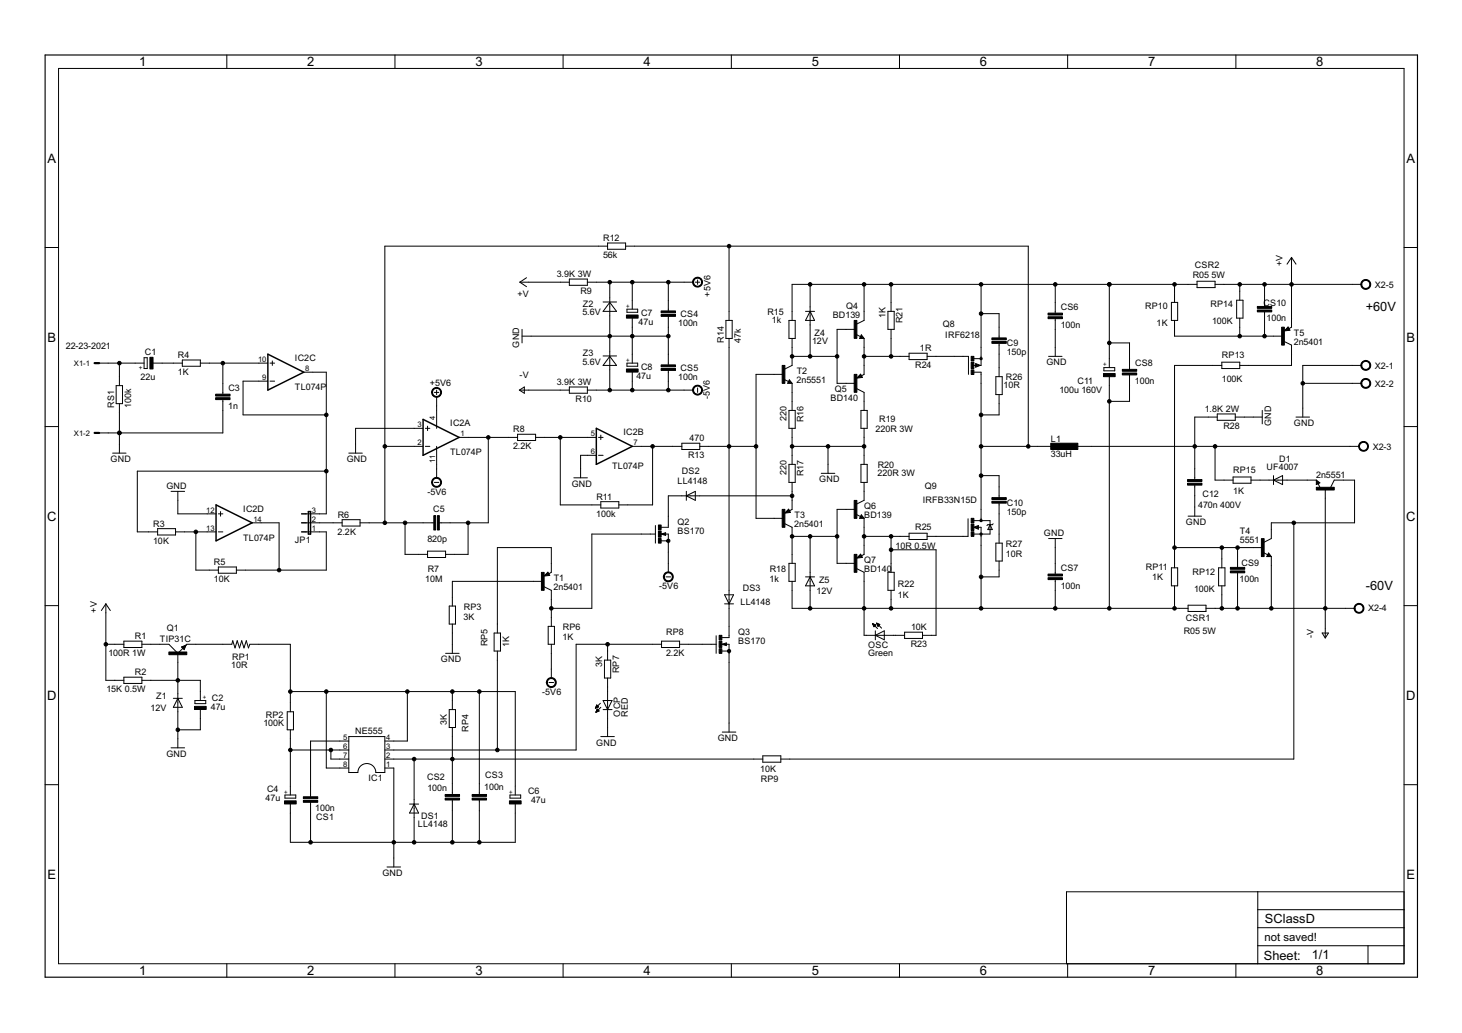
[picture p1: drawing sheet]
<svg xmlns="http://www.w3.org/2000/svg" width="297mm" height="210mm" viewBox="0 0 297 210" stroke-linecap="round" stroke-linejoin="round" font-family="sans-serif">
<g fill="none" stroke="#000" stroke-width=".2">
<path d="M11.9 13.9h273.4v181.9h-273.4zM46.1 11.2v2.7M80.2 11.2v2.7M114.4 11.2v2.7M148.6 11.2v2.7M182.8 11.2v2.7M216.9 11.2v2.7M251.1 11.2v2.7M9.2 50.3h2.7M105.6 57.3h10.1M105.6 57.3l1.4 1M107 56.4l-1.4 .9"/>
<path d="M115.7 56.7h3.6v1.3h-3.6zM119.3 57.3h21.5M123.4 49.4h3.7v1.3h-3.7zM123.4 50h-45.2v56.2M123.9 57.3v22M127.1 50h81.8v40.7M128.5 57.3v5.5M135.8 57.3v5.9M141.3 57.3h.9M141.7 56.9v.9M148.1 50v15.1M164.6 57.8v14.6"/>
<path d="M175.6 57.8v7.3l-1.5 .7M181 57.8v5.5M199.3 57.8v16.5h-.2M214.4 57.8v5.8M225.4 57.8v16.9M238.6 57.8v3.6M243.2 57.8h-82.3v7.3M243.2 57.1h3.7v1.3h-3.7zM246.9 57.8h29.7M251.9 57.8v3.2M256.9 57.8v4.5M262.4 52.3l.9 1.4"/>
<path d="M262.4 52.3l-.9 1.4M262.4 52.3v14.2l-.5 .3M285.3 50.3h2.7M20.1 73.8h9.2M23.6 78.4h1.3v3.6h-1.3zM24.3 73.8v4.6M29.3 72.7h.6v2.2h-.6zM31.1 73.8h5.9M37 73.2h3.7v1.2h-3.7zM40.7 73.8h13.7M45.3 73.8v6.3M54.4 77.4h-5v6.9h16.9"/>
<path d="M54.9 73.8h.9M54.9 77.4h.9M55.3 73.3v1M61.7 75.6h4.6v28.8h-4.1M88.2 79.7h1M88.7 79.3v.9M105.5 79.3l1-.7v1.3zM105.6 79.3h10.1M106.1 66.9v2.8M106.1 68.3h29.7M115.7 78.6h3.6v1.3h-3.6zM119.3 79.3h21.5"/>
<path d="M122.5 61.4h2.8M122.5 72.3h2.8M123.9 61.4l1.4 1.9h-2.8zM123.9 72.4l1.4 1.9h-2.8zM127.4 73.8h2.2v.6h-2.2zM127.4 62.8h2.2v.7h-2.2zM128.5 64.6v9.2M128.5 75.6v3.7M135.8 64.3v9.8M135.8 75.2v4.1M141.7 78.8v.9M147.5 65.1h1.3v3.7h-1.3z"/>
<path d="M148.1 68.8v60.8h-1.4M159.1 76.1h-5.5v29.2h5.5M159.3 77.1l.9 .4M160.3 65.1h1.3v3.7h-1.3zM160.4 77.2l.5 .7h-.9zM160.4 77.5l.1 .2h-.3l.2-.3 .3 .4h-.5M160.9 68.8v5.5l-1.4 .7M160.9 77.9v5.5M160.9 72.4h9.2M163.7 63.3h1.8M164.6 63.3l.9 1.8h-1.8zM173.7 66.9h-3.6v11h3.6"/>
<path d="M173.9 68l.9 .4M174.1 79l1.5 .7v3.7M174.8 76.5h-.3l.3-.2 .2 .3-.7 .1 .5-.5 .3 .4M174.9 76l.3 .7-1.1 .1zM175 68l.6 .8h-1zM175 68.4l.1 .2h-.3l.2-.4 .4 .5h-.6M175.6 68.8v7.3l-.6 .3M175.6 72.4h9.1M180.4 63.3h1.3v3.6h-1.3zM181 66.9v5.5M184.7 71.8h3.7v1.3h-3.7zM188.4 72.4h8.4v3.7"/>
<path d="M197.7 74.3h.6M197.9 72.9h1.4M197.9 75.6h1.4v30.2M198.2 73.9l.9 .4-.9 .3zM199.3 63.7h3.7v5M202.3 76.5h1.3v3.7h-1.3zM203 69.8v6.7M213 72.4h2.8M214.4 64.7v7.7M224.3 74.7h2.2v.7h-2.2zM225.4 76.5v47.1M225.4 69.7h4.1v5.4"/>
<path d="M229.5 76.2v5.4h-4.1M238 61.4h1.3v3.7h-1.3zM238.6 65.1v3.2h22M248.2 74.3h-9.6v41.1M248.2 73.6h3.7v1.3h-3.7zM251.2 61h1.3v3.6h-1.3zM251.9 64.6v3.7M256.9 63.4v4.9M260.9 69.4l1.5 .7v4.2h-10.5M261.7 66.9h-.3l.3-.1 .2 .2-.8 .1 .6-.5 .2 .4M261.7 66.4l.4 .7-1.2 .1zM264.7 77.9h11.9"/>
<path d="M276.6 74.3h-11.9v10.5M9.2 86.7h2.7M22.9 92.1h2.7M24.3 82v10.1M34.8 99.8h2.7M36.1 99.8v4.6h7.8M45.3 81.2v6.8h-25.2M66.3 95.7h-38.4v12.4h4.1M70.9 92.1h2.7M78.2 90.7h7.8M86 87h-13.8v5.1M86.4 90.7h.9"/>
<path d="M86.4 87h.9M86.9 86.6v.9M88.2 98h1M88.7 80.6v6.4M88.7 90.7v6.4M93.3 88.9h11.9M99.2 88.9v17.3h-9.9M105.2 88.2h3.6v1.3h-3.6zM108.8 88.9h12.4M113.8 88.9v13.7h8.3M116.6 97.1h2.7M121.2 92.5h-3.2v4.6"/>
<path d="M121.6 88.9h.9M121.6 92.5h.9M122.1 88.4v.9M128.5 90.7h10M132.6 90.7v11.9h-6.9M138.5 90.1h3.7v1.2h-3.7zM139.4 99.8v1.9M142.2 90.7h11.4M160.3 83.4h1.3v3.6h-1.3zM160.3 94.4h1.3v3.6h-1.3zM160.9 90.7h14.7M160.9 98v5.5l-.5 .3"/>
<path d="M160.9 87v7.4M166.9 96.2h2.7M168.2 90.7v5.5M174.9 83.4h1.3v3.6h-1.3zM174.9 94.4h1.3v3.6h-1.3zM175.6 98v3.7l-1.5 .7M175.6 87v7.4M199.3 90.7h15.1M199.3 96.6h3.7v4.5M203 80.2v4.1h-3.7M218.1 90.7h58M242.7 98.6v6.3"/>
<path d="M246.9 90.7v6.9h3.6M247.3 84.8h-4.6v12.7M247.3 84.1h3.7v1.3h-3.7zM250.5 96.9h3.7v1.3h-3.7zM251 84.8h5.5M254.2 97.6h13.2M256.5 83.4v2.7M258.7 97.6l1.9-1v1.9zM258.7 96.6v1.9M263.3 84.8h2.8M267.4 97.6l.8 .5-.8 .4zM267.8 98.3l.4 .9"/>
<path d="M267.8 98.1l-.2-.1v.3l.4-.2-.5-.4v.6M269.3 99.4v30.2M270.4 99l.7-1.4h4.1v8.6h-16.9v3.2l-1.5 .8M285.3 86.7h2.7M32 107.4h3.7v1.3h-3.7zM35.7 108.1h8.2M39.8 108.1v7.7h4.6M44.4 108.1h.9M44.4 115.2h3.6v1.3h-3.6zM44.4 104.4h.9M44.8 103.9v1M51.2 106.2h5.5v9.6"/>
<path d="M62.2 108.1h4.1v7.7h-18.3M62.2 106.2h7.3M69.5 105.6h3.7v1.3h-3.7zM73.2 106.2h15M82.3 106.2v6.4h4.6M86.9 112h3.6v1.3h-3.6zM95.1 106.2v6.4h-4.6M110.2 118.1h-18.3v5M110.6 119.2l1.4 .8v7.3M111.3 116.8h-.3l.3-.2 .2 .2-.8 .1 .6-.5 .2 .4M111.3 116.3l.4 .6-1.1 .2zM111.5 116.6l.5-.3v-5h-11v17.3"/>
<path d="M122.1 101.9h3.6v1.3h-3.6zM133.2 108.5h-13v15.1h-8.2M133.2 106.8v3.6M134.3 108.5h1.5v7.8M134.3 108.5l.9-.3v.6zM134.3 109.9h1.5M135.3 117.2h.9M139.4 100.8l1.9-1v1.9zM159.5 106.4l1.4 .7v7.4M160.2 103.9h-.3l.3-.1 .2 .3h-.8l.6-.5 .3 .5M160.2 103.5l.4 .6-1.1 .2zM160.3 114.5h1.3v3.6h-1.3z"/>
<path d="M160.9 118.1v5.5h80.5M160.9 109h9.2M160.9 100.8h-25.1v6.3h-1.5M163.7 117.2h1.8M164.6 109v14.6M164.6 117.2l.9 1.8h-1.8zM173.7 103.5h-3.6v11h3.6M173.9 104.5l.9 .5M174.1 115.6l1.5 .7v12.8h8.2M174.8 113.1h-.3l.3-.2 .2 .3-.7 .1 .5-.6 .3 .5M174.9 112.6l.3 .7-1.1 .1zM175 104.6l.6 .7h-1z"/>
<path d="M175 105l.1 .1h-.3l.2-.3 .4 .4h-.6M175.6 105.3v7.3l-.6 .3M175.6 109h9.1M180.4 116.3h1.3v3.7h-1.3zM181 109v7.3M181 120v3.6M181 111.7h9.2v17.4h-2.8M184.7 108.4h3.7v1.2h-3.7zM196.7 105.4v3.6h-8.3M197.9 107.1l.9-.3v.7zM197.9 105.8h3.2v2.7h-3.2M198.7 107.1h.6v16.5"/>
<path d="M201.1 106.6l.5 1h-.9zM201.8 106.4l-.2 .2h-.9l-.2 .2M202.3 110.4h1.3v3.6h-1.3zM203 114v3.2h-3.7M203 102.2v8.2M213 109.4h2.8M214.4 109.4v7.3M214.4 117.8v5.8M238 115.4h1.3v3.6h-1.3zM238.6 111.3h17.9M238.6 119v4.6M241.4 104.9h2.7"/>
<path d="M247.6 115.4h1.3v3.6h-1.3zM248.2 111.3v4.1M248.2 119v4.6M251.4 111.3v4M251.4 116.4v7.2M256.7 112.3l.9 .4M257.7 112.4l.6 .7h-.9zM257.7 112.7l.1 .2h-.2l.1-.4 .4 .5h-.5M258.3 113.1v10.5M262.9 106.2v48h-104.3M9.2 123.1h2.7M21.5 130.9h3.7"/>
<path d="M21.5 122.7v15.5h3.7M21.5 122.7l.9 1.4M21.5 122.7l-.9 1.4M25.2 130.3h3.6v1.3h-3.6zM25.2 137.6h3.6v1.3h-3.6zM28.8 130.9h5.5l1.8 1.9M28.8 138.2h11.9v4.1M36.1 132.8v19.2M36.9 131.5l.9-.4-.4 .9zM37 131.5l.7-.3-.3 .6zM37.2 131.5l.2 .2M37.7 131.2l-1.6 1.6"/>
<path d="M37.8 131.1l.2-.2h9.1l.2-.7 .5 1.5 .4-1.5 .5 1.5 .4-1.5 .5 1.5 .4-1.5 .5 1.5 .3-.8h8.2v13.7M37.8 131.1l-.1 .1M90.5 132.8h2.8M91.3 123.1h1.2v3.7h-1.2zM91.9 126.8v6M100.4 128.6h1.3v3.7h-1.3zM101 132.3v20.1M111.4 127.3h1.2v3.6h-1.2zM111.5 138.7h1M112 130.9v6.9M122.8 134.1h1.3v3.7h-1.3zM123.4 130.9v3.2"/>
<path d="M123.4 137.8v11.9M134.4 130.9h-17.3v21.5h-38.9M134.4 130.3h3.7v1.3h-3.7zM138.1 130.9h7.4M145.5 129.2v3.6M146.7 130.9h1.4v17.9M146.7 130.9l.9-.3v.6zM146.7 132.3h1.4M147.2 120.9h1.8l-.9 1.8zM147.2 122.7h1.8M177.3 126.7l1 1M177.3 126.7l.6 .3"/>
<path d="M177.3 126.7l.3 .7 .3-.4M177.3 126.8h.1M177.3 126.8h.3M177.4 126.9h.3M177.4 127h.5M177.4 127.1h.5M177.5 127.1h.3M177.5 127.2h.2M177.5 127.3h.1M177.8 129.1l1.9-.9v1.8zM177.8 128.2v1.8M178.1 126.6l1 1"/>
<path d="M178.1 126.6l.7 .3-.4 .4zM178.1 126.7h.1M178.2 126.8h.2M178.2 126.8h.4M178.2 126.9h.5M178.3 127h.4M178.3 127.1h.3M178.3 127.1h.2M178.4 127.2h.1M183.8 128.5h3.6v1.2h-3.6zM241.4 123h3.6v1.2h-3.6zM245 123.6h30.2"/>
<path d="M268.6 128.6h1.3l-.6 1zM285.3 123.1h2.7M9.2 159.4h2.7M34.8 152h2.7M35.2 141.9h1.8M36.1 141.9l.9 1.8h-1.8zM39.6 142.3h2.2v.7h-2.2zM40.7 144.2v4.1h-4.6M58.4 144.6h1.2v3.7h-1.2zM59 152.4h11.9M59 148.3v13.2M59 140.5h45.7v21"/>
<path d="M66.3 140.5v15.6h4.6M67.2 152.4v1.8h3.7M70.9 149.7h7.3v7.3h-1.9a1.82 1.82 0 0 0-1.8-1.9 1.82 1.82 0 0 0-1.8 1.9h-1.8zM70.9 150.6h-7.8v11.3M78.2 156.1h1.8v20.1M78.2 154.2h76.8M82.8 140.5v10.1h-4.6M84.1 154.2v17M91.3 144.2h1.2v3.6h-1.2zM91.9 140.5v3.7M91.9 147.8v13.7M97.4 140.5v21"/>
<path d="M121 143.8h.2M121 143.7h.3M121.1 143.7h.4M121.1 144.7h.1M121.1 144.6h.2M121.1 143.6h.5M121.1 143.5h.4M121.2 144.5h.3M121.2 143.4h.2M121.2 144.5h.5M121.2 143.4h.1M121.2 144.4h.4"/>
<path d="M121.2 143.3l.4 .3-.6 .3zM121.2 143.3h.1M121.2 144.3h.3M121.3 144.2h.2M121.3 144.1h.1M121.7 144.5l-.4-.4-.2 .6M121.7 144.5l-.6 .2M122 142.9l-1 1M122.1 149.7h2.7M122.1 143.7l-1 1M122.5 144.2h1.9M122.5 142.3h1.9l-1 1.9z"/>
<path d="M146.7 148.8h2.8M155 153.6h3.6v1.3h-3.6zM285.3 159.4h2.7M57.9 161.5h2.2v.7h-2.2zM59 163.4v7.8h45.7v-7.8M63.1 163v8.2M78.6 176.2h2.8M83.2 163.4h1.8M84.1 163.4l.9 1.8h-1.8zM91.9 162.6v8.6M97.4 162.6v8.6M103.6 161.5h2.2v.7h-2.2z"/>
<path d="M46.1 195.8v2.8M80.2 195.8v2.8M114.4 195.8v2.8M148.6 195.8v2.8M182.8 195.8v2.8M216.9 195.8v2.8M251.1 195.8v2.8M255.5 192.2h29.8M255.5 181.2v14.6M255.5 188.5h29.8M255.5 184.8h29.8M277.9 192.2v3.6"/>
<path d="M285.3 181.2h-68.6v14.6"/>
</g>
<g fill="#000" stroke="#000" stroke-width=".2">
<path d="M30.5 72.6h.6v2.4h-.6zM127.3 75h2.3v.6h-2.3zM127.3 64h2.3v.6h-2.3zM134.3 63.9h2.9v.4h-2.9zM134.3 63.2h2.9v.4h-2.9zM134.3 74.9h2.9v.4h-2.9zM134.3 74.1h2.9v.4h-2.9zM158.9 74.3h.6v3.6h-.6zM173.5 65.1h.6v3.6h-.6zM173.5 76.1h.6v3.6h-.6zM197.3 72.4h.6v.9h-.6zM197.3 75.2h.6v.9h-.6z"/>
<path d="M197.3 73.6h.6v1.3h-.6zM201.5 68.7h2.9v.3h-2.9zM201.5 69.4h2.9v.4h-2.9zM212.9 64.4h3v.3h-3zM212.9 63.6h3v.4h-3zM224.2 75.9h2.4v.6h-2.4zM228 75.8h2.9v.4h-2.9zM228 75.1h2.9v.3h-2.9zM255.5 62.3h2.9v.4h-2.9zM255.5 63h2.9v.4h-2.9zM260.4 66.5h.5v3.6h-.5zM43.8 80.8h2.9v.4h-2.9z"/>
<path d="M43.8 80.1h2.9v.4h-2.9zM213.5 90.1h5.5v1.2h-5.5zM241.3 98.2h2.9v.4h-2.9zM241.3 97.5h2.9v.3h-2.9zM267.4 99h3.7v.6h-3.7zM88.1 104.8h.4v2.9h-.4zM88.9 104.8h.4v2.9h-.4zM110 116.3h.6v3.7h-.6zM133.8 109.4h.5v1h-.5zM133.8 106.7h.5v.9h-.5zM133.8 107.9h.5v1.3h-.5zM158.9 103.5h.6v3.6h-.6z"/>
<path d="M173.5 101.7h.6v3.6h-.6zM173.5 112.6h.6v3.7h-.6zM197.3 108.1h.6v.9h-.6zM197.3 105.3h.6v1h-.6zM197.3 106.5h.6v1.3h-.6zM201.5 101.1h2.9v.4h-2.9zM201.5 101.9h2.9v.3h-2.9zM212.9 117.4h3v.4h-3zM212.9 116.6h3v.4h-3zM250 115.3h2.9v.4h-2.9zM250 116h2.9v.4h-2.9zM256.3 109.5h.5v3.6h-.5z"/>
<path d="M34.3 132.5h3.7v.5h-3.7zM146.1 131.8h.6v1h-.6zM146.1 129.1h.6v.9h-.6zM146.1 130.3h.6v1.3h-.6zM39.5 143.5h2.4v.7h-2.4zM57.8 162.7h2.4v.7h-2.4zM61.6 162.6h3v.4h-3zM61.6 161.9h3v.4h-3zM90.4 161.4h3v.4h-3zM90.4 162.2h3v.4h-3zM95.9 161.4h2.9v.4h-2.9zM95.9 162.2h2.9v.4h-2.9z"/>
<path d="M103.5 162.7h2.4v.7h-2.4z"/>
</g>
<path d="M9.2 11.2h278.8v187.4h-278.8zM198.3 74.1l.7 .2-.7 .1v-.1h.2M135.1 108.4l-.3 .1 .3 .1M198.7 107l-.7 .1 .7 .2v-.2h-.2M147.5 130.8l-.4 .1 .4 .1" fill="none" stroke="#000" stroke-width=".23"/>
<g fill="#000" stroke="#000" stroke-width=".2">
<path d="M140.9 56.8a1.01 1.01 0 0 1 1.6-.1 1.01 1.01 0 0 1-.4 1.6 1.01 1.01 0 0 1-1.4-1h.2a.82 .82 0 0 1 1.1-.7 .82 .82 0 0 1 .3 1.3 .82 .82 0 0 1-1.4-.3v-.3h-.2z" fill-rule="evenodd"/>
<path d="M276.9 57a1.01 1.01 0 0 1 1.5 .4 1.01 1.01 0 0 1-.7 1.4 1.01 1.01 0 0 1-1.2-1h.2a.82 .82 0 0 1 1.1-.8 .82 .82 0 0 1 .2 1.4 .82 .82 0 0 1-1.3-.4v-.2h-.2v-.3z" fill-rule="evenodd"/>
<path d="M87.9 79.2a1.01 1.01 0 0 1 1.6-.1 1.01 1.01 0 0 1-.5 1.6 1.01 1.01 0 0 1-1.3-1h.2a.82 .82 0 0 1 1.2-.7 .82 .82 0 0 1 .1 1.4 .82 .82 0 0 1-1.3-.4v-.3h-.2z" fill-rule="evenodd"/>
<path d="M140.9 78.7a1.01 1.01 0 0 1 1.6-.1 1.01 1.01 0 0 1-.4 1.6 1.01 1.01 0 0 1-1.4-.9h.2a.82 .82 0 0 1 1.2-.8 .82 .82 0 0 1 .2 1.4 .82 .82 0 0 1-1.4-.4v-.2h-.2z" fill-rule="evenodd"/>
<path d="M276.6 73.7a1.01 1.01 0 0 1 1.7-.1 1.01 1.01 0 0 1-.5 1.6 1.01 1.01 0 0 1-1.3-.9h.2a.82 .82 0 0 1 1.1-.8 .82 .82 0 0 1 .2 1.3 .82 .82 0 0 1-1.3-.3v-.2h-.2z" fill-rule="evenodd"/>
<path d="M276.9 77.1a1.01 1.01 0 0 1 1.5 .4 1.01 1.01 0 0 1-.7 1.4 1.01 1.01 0 0 1-1.2-1h.2a.82 .82 0 0 1 1.1-.8 .82 .82 0 0 1 .2 1.4 .82 .82 0 0 1-1.3-.4v-.2h-.2v-.3z" fill-rule="evenodd"/>
<path d="M88.1 97.2a1 1 0 0 1 1.5 .4 1 1 0 0 1-.7 1.4 1 1 0 0 1-1.2-1h.2a.82 .82 0 0 1 1.2-.7 .82 .82 0 0 1 .1 1.4 .82 .82 0 0 1-1.3-.4v-.3h-.2v-.3z" fill-rule="evenodd"/>
<path d="M276.4 89.9a1.01 1.01 0 0 1 1.5 .3 1.01 1.01 0 0 1-.6 1.5 1.01 1.01 0 0 1-1.3-1h.2a.83 .83 0 0 1 1.2-.8 .83 .83 0 0 1 .2 1.4 .83 .83 0 0 1-1.4-.3v-.3h-.2z" fill-rule="evenodd"/>
<path d="M135.1 116.4a1.01 1.01 0 0 1 1.6 .4 1.01 1.01 0 0 1-.7 1.4 1.01 1.01 0 0 1-1.2-1h.2a.82 .82 0 0 1 1.1-.8 .82 .82 0 0 1 .2 1.4 .82 .82 0 0 1-1.3-.3v-.3h-.2z" fill-rule="evenodd"/>
<path d="M135.5 109.7l.4-.1 .2 .1v.4l-.4 .1-.3-.3h.4h-.4z" fill-rule="evenodd"/>
<path d="M199.2 108.4h.3v.3h-.3z" fill-rule="evenodd"/>
<path d="M111.4 137.9a1.01 1.01 0 0 1 1.5 .4 1.01 1.01 0 0 1-.7 1.4 1.01 1.01 0 0 1-1.2-1h.2a.82 .82 0 0 1 1.1-.8 .82 .82 0 0 1 .3 1.4 .82 .82 0 0 1-1.4-.4v-.2h-.2z" fill-rule="evenodd"/>
<path d="M147.8 132.1l.4-.1 .2 .1v.4l-.4 .1-.2-.3h.4h-.4z" fill-rule="evenodd"/>
<path d="M275.5 122.8a1.01 1.01 0 0 1 1.5 .4 1.01 1.01 0 0 1-.7 1.4 1.01 1.01 0 0 1-1.2-1h.2a.82 .82 0 0 1 1.1-.8 .82 .82 0 0 1 .3 1.4 .82 .82 0 0 1-1.4-.4v-.2h-.2z" fill-rule="evenodd"/>
<circle cx="123.9" cy="57.3" r=".36"/>
<circle cx="128.5" cy="57.3" r=".36"/>
<circle cx="135.8" cy="57.3" r=".36"/>
<circle cx="148.1" cy="50" r=".36"/>
<circle cx="164.6" cy="57.8" r=".36"/>
<circle cx="175.6" cy="57.8" r=".36"/>
<circle cx="181" cy="57.8" r=".36"/>
<circle cx="199.3" cy="57.8" r=".36"/>
<circle cx="214.4" cy="57.8" r=".36"/>
<circle cx="225.4" cy="57.8" r=".36"/>
<circle cx="238.6" cy="57.8" r=".36"/>
<circle cx="251.9" cy="57.8" r=".36"/>
<circle cx="256.9" cy="57.8" r=".36"/>
<circle cx="262.4" cy="57.8" r=".36"/>
<circle cx="24.3" cy="73.8" r=".36"/>
<circle cx="45.3" cy="73.8" r=".36"/>
<circle cx="123.9" cy="79.3" r=".36"/>
<circle cx="123.9" cy="68.3" r=".36"/>
<circle cx="128.5" cy="68.3" r=".36"/>
<circle cx="128.5" cy="79.3" r=".36"/>
<circle cx="135.8" cy="68.3" r=".36"/>
<circle cx="135.8" cy="79.3" r=".36"/>
<circle cx="160.9" cy="72.4" r=".36"/>
<circle cx="164.6" cy="72.4" r=".36"/>
<circle cx="170.1" cy="72.4" r=".36"/>
<circle cx="175.6" cy="72.4" r=".36"/>
<circle cx="181" cy="72.4" r=".36"/>
<circle cx="199.3" cy="63.7" r=".36"/>
<circle cx="199.3" cy="72.9" r=".24"/>
<circle cx="225.4" cy="69.7" r=".36"/>
<circle cx="251.9" cy="68.3" r=".36"/>
<circle cx="256.9" cy="68.3" r=".36"/>
<circle cx="264.7" cy="77.9" r=".36"/>
<circle cx="24.3" cy="88" r=".36"/>
<circle cx="66.3" cy="84.3" r=".36"/>
<circle cx="66.3" cy="95.7" r=".36"/>
<circle cx="78.2" cy="90.7" r=".36"/>
<circle cx="99.2" cy="88.9" r=".36"/>
<circle cx="113.8" cy="88.9" r=".36"/>
<circle cx="132.6" cy="90.7" r=".36"/>
<circle cx="148.1" cy="90.7" r=".36"/>
<circle cx="153.6" cy="90.7" r=".36"/>
<circle cx="160.9" cy="90.7" r=".36"/>
<circle cx="168.2" cy="90.7" r=".36"/>
<circle cx="175.6" cy="90.7" r=".36"/>
<circle cx="199.3" cy="84.3" r=".36"/>
<circle cx="199.3" cy="90.7" r=".36"/>
<circle cx="199.3" cy="96.6" r=".36"/>
<circle cx="208.9" cy="90.7" r=".36"/>
<circle cx="225.4" cy="81.6" r=".36"/>
<circle cx="242.7" cy="90.7" r=".36"/>
<circle cx="246.9" cy="90.7" r=".36"/>
<circle cx="39.8" cy="108.1" r=".36"/>
<circle cx="56.7" cy="115.8" r=".36"/>
<circle cx="78.2" cy="106.2" r=".36"/>
<circle cx="82.3" cy="106.2" r=".36"/>
<circle cx="95.1" cy="106.2" r=".36"/>
<circle cx="160.9" cy="100.8" r=".36"/>
<circle cx="160.9" cy="109" r=".36"/>
<circle cx="164.6" cy="109" r=".36"/>
<circle cx="170.1" cy="109" r=".36"/>
<circle cx="175.6" cy="109" r=".36"/>
<circle cx="181" cy="111.7" r=".36"/>
<circle cx="181" cy="109" r=".36"/>
<circle cx="199.3" cy="117.2" r=".36"/>
<circle cx="199.3" cy="105.8" r=".24"/>
<circle cx="238.6" cy="111.3" r=".36"/>
<circle cx="248.2" cy="111.3" r=".36"/>
<circle cx="251.4" cy="111.3" r=".36"/>
<circle cx="262.9" cy="106.2" r=".36"/>
<circle cx="21.5" cy="130.9" r=".36"/>
<circle cx="36.1" cy="138.2" r=".36"/>
<circle cx="112" cy="123.6" r=".36"/>
<circle cx="123.4" cy="130.9" r=".36"/>
<circle cx="164.6" cy="123.6" r=".36"/>
<circle cx="175.6" cy="123.6" r=".36"/>
<circle cx="181" cy="123.6" r=".36"/>
<circle cx="199.3" cy="123.6" r=".36"/>
<circle cx="214.4" cy="123.6" r=".36"/>
<circle cx="225.4" cy="123.6" r=".36"/>
<circle cx="238.6" cy="123.6" r=".36"/>
<circle cx="248.2" cy="123.6" r=".36"/>
<circle cx="251.4" cy="123.6" r=".36"/>
<circle cx="258.3" cy="123.6" r=".36"/>
<circle cx="269.3" cy="123.6" r=".36"/>
<circle cx="36.1" cy="148.3" r=".36"/>
<circle cx="59" cy="152.4" r=".36"/>
<circle cx="59" cy="140.5" r=".36"/>
<circle cx="66.3" cy="140.5" r=".36"/>
<circle cx="67.2" cy="152.4" r=".36"/>
<circle cx="82.8" cy="140.5" r=".36"/>
<circle cx="84.1" cy="154.2" r=".36"/>
<circle cx="91.9" cy="140.5" r=".36"/>
<circle cx="91.9" cy="154.2" r=".36"/>
<circle cx="97.4" cy="140.5" r=".36"/>
<circle cx="101" cy="152.4" r=".36"/>
<circle cx="63.1" cy="171.2" r=".36"/>
<circle cx="80" cy="171.2" r=".36"/>
<circle cx="84.1" cy="171.2" r=".36"/>
<circle cx="91.9" cy="171.2" r=".36"/>
<circle cx="97.4" cy="171.2" r=".36"/>
</g>
<path d="M54.4 72l7.3 3.6-7.3 3.7zM86 85.2l7.3 3.7-7.3 3.6zM121.2 87l7.3 3.7-7.3 3.7zM43.9 102.6l7.3 3.6-7.3 3.7zM61.3 104.4h.9M61.3 106.2h.9M61.3 108.1h.9M62.7 103.9h.4v4.6h-.4z" fill="none" stroke="#000" stroke-width=".3"/>
<path d="M19.2 73.8h.9M19.2 88h.9" fill="none" stroke="#000" stroke-width=".44"/>
<g font-size="2.9">
<text x="28.2" y="13.5">1</text>
<text x="62.4" y="13.5">2</text>
<text x="96.6" y="13.5">3</text>
<text x="130.8" y="13.5">4</text>
<text x="164.9" y="13.5">5</text>
<text x="199.1" y="13.5">6</text>
<text x="233.3" y="13.5">7</text>
<text x="267.4" y="13.5">8</text>
<text x="9.7" y="33">A</text>
<text x="285.8" y="33">A</text>
<text x="277.5" y="63.3">+60V</text>
<text x="9.7" y="69.4">B</text>
<text x="285.8" y="69.4">B</text>
<text x="9.6" y="105.8">C</text>
<text x="285.7" y="105.8">C</text>
<text x="277.5" y="120">-60V</text>
<text x="9.6" y="142.2">D</text>
<text x="285.7" y="142.2">D</text>
<text x="9.7" y="178.6">E</text>
<text x="285.8" y="178.6">E</text>
<text x="257" y="187.6">SClassD</text>
<text x="256.8" y="195">Sheet:</text>
<text x="266.5" y="194.9">1/1</text>
<text x="28.2" y="198.1">1</text>
<text x="62.4" y="198.1">2</text>
<text x="96.6" y="198.1">3</text>
<text x="130.8" y="198.1">4</text>
<text x="164.9" y="198.1">5</text>
<text x="199.1" y="198.1">6</text>
<text x="233.3" y="198.1">7</text>
<text x="267.4" y="198.1">8</text>
</g>
<text font-size="2.6" x="256.9" y="191.3">not saved!</text>
<g font-size="2">
<text x="122.5" y="52.4">56k</text>
<text x="122.6" y="48.9">R12</text>
<text x="113.1" y="56.2">3.9K 3W</text>
<text x="117.9" y="59.7">R9</text>
<text x="242.3" y="56.5">R05</text>
<text x="242.8" y="54.4">CSR2</text>
<text x="246.1" y="56.5">5W</text>
<text x="260.6" y="54.1" transform="rotate(-90 260.6 54.1)">+V</text>
<text x="279.3" y="58.4">X2-5</text>
<text x="105.1" y="60.4">+V</text>
<text x="118.3" y="64.1">5.6V</text>
<text x="118.4" y="62.3">Z2</text>
<text x="130.2" y="64.3">C7</text>
<text x="138.3" y="64.4">CS4</text>
<text x="144.4" y="60.3" transform="rotate(-90 144.4 60.3)">+5V6</text>
<text x="155.9" y="64">R15</text>
<text x="156.8" y="65.7">1k</text>
<text x="169.2" y="64.6">BD139</text>
<text x="171.9" y="62.8">Q4</text>
<text x="179.9" y="64.6" transform="rotate(-90 179.9 64.6)">1K</text>
<text x="183.4" y="65.7" transform="rotate(-90 183.4 65.7)">R21</text>
<text x="215.5" y="63">CS6</text>
<text x="232.7" y="62.9">RP10</text>
<text x="245.9" y="62.4">RP14</text>
<text x="246.3" y="65.8">100K</text>
<text x="256.7" y="62.1">CS10</text>
<text x="257.3" y="65.3">100n</text>
<text x="13.4" y="71">22-23-2021</text>
<text x="105.5" y="70.6" transform="rotate(-90 105.5 70.6)">GND</text>
<text x="129.7" y="66.1">47u</text>
<text x="137.8" y="66.2">100n</text>
<text x="147" y="69.6" transform="rotate(-90 147 69.6)">R14</text>
<text x="150.5" y="69.7" transform="rotate(-90 150.5 69.7)">47k</text>
<text x="165" y="70">12V</text>
<text x="165.5" y="68.3">Z4</text>
<text x="186.9" y="71.3">1R</text>
<text x="191.6" y="66.5">Q8</text>
<text x="192" y="68.8">IRF6218</text>
<text x="204.6" y="70.3">C9</text>
<text x="215.5" y="66.7">100n</text>
<text x="235" y="66.3">1K</text>
<text x="262.9" y="70.1">2n5401</text>
<text x="262.9" y="68.3">T5</text>
<text x="28.6" y="77.1">22u</text>
<text x="29.4" y="72.1">C1</text>
<text x="36.1" y="76.2">1K</text>
<text x="36.2" y="72.7">R4</text>
<text x="59.9" y="73.3">IC2C</text>
<text x="105.6" y="76.9">-V</text>
<text x="118.3" y="74.1">5.6V</text>
<text x="118.4" y="72.4">Z3</text>
<text x="129.3" y="77.1">47u</text>
<text x="130.2" y="75.3">C8</text>
<text x="137.8" y="77.2">100n</text>
<text x="138.3" y="75.3">CS5</text>
<text x="161.8" y="77.9">2n5551</text>
<text x="161.9" y="76.1">T2</text>
<text x="186" y="74.8">R24</text>
<text x="204.4" y="77.3">R26</text>
<text x="204.5" y="72.1">150p</text>
<text x="212.6" y="74.2">GND</text>
<text x="230.6" y="74.4">CS8</text>
<text x="248.2" y="77.5">100K</text>
<text x="248.3" y="72.7">RP13</text>
<text x="279.3" y="74.9">X2-1</text>
<text x="23.2" y="82.9" transform="rotate(-90 23.2 82.9)">RS1</text>
<text x="26.6" y="82.9" transform="rotate(-90 26.6 82.9)">100k</text>
<text x="46.4" y="83.1">1n</text>
<text x="46.4" y="79.5">C3</text>
<text x="59.9" y="79.3">TL074P</text>
<text x="87.3" y="78.4">+5V6</text>
<text x="113.1" y="78.2">3.9K 3W</text>
<text x="116.9" y="81.6">R10</text>
<text x="144.2" y="81.1" transform="rotate(-90 144.2 81.1)">-5V6</text>
<text x="168.7" y="81.6">BD140</text>
<text x="169.6" y="79.7">Q5</text>
<text x="203.9" y="78.9">10R</text>
<text x="215.2" y="79.8">100u 160V</text>
<text x="218.9" y="78">C11</text>
<text x="230.6" y="78.1">100n</text>
<text x="244.8" y="83.7">1.8K 2W</text>
<text x="279.3" y="78.5">X2-2</text>
<text x="91.5" y="86.6">IC2A</text>
<text x="104.3" y="87.8">R8</text>
<text x="126.7" y="88.4">IC2B</text>
<text x="140.1" y="89.6">470</text>
<text x="159.8" y="85.5" transform="rotate(-90 159.8 85.5)">220</text>
<text x="163.3" y="85.8" transform="rotate(-90 163.3 85.8)">R16</text>
<text x="177.9" y="87.8">220R 3W</text>
<text x="178.6" y="85.7">R19</text>
<text x="213.5" y="89.7">L1</text>
<text x="248.6" y="87.1">R28</text>
<text x="258.3" y="86.6" transform="rotate(-90 258.3 86.6)">GND</text>
<text x="262.9" y="86.6">GND</text>
<text x="22.5" y="93.9">GND</text>
<text x="70.4" y="93.9">GND</text>
<text x="91.5" y="92.5">TL074P</text>
<text x="104.2" y="91.2">2.2K</text>
<text x="124.4" y="95.3">TL074P</text>
<text x="139.8" y="93.1">R13</text>
<text x="178.3" y="95.1">R20</text>
<text x="213.5" y="92.8">33uH</text>
<text x="257.3" y="95.6">UF4007</text>
<text x="259.9" y="93.9">D1</text>
<text x="278.9" y="91.3">X2-3</text>
<text x="33.8" y="99.3">GND</text>
<text x="86.9" y="100.5">-5V6</text>
<text x="116.2" y="98.9">GND</text>
<text x="121.2" y="101.5">R11</text>
<text x="137.6" y="98.3">LL4148</text>
<text x="138.6" y="96.3">DS2</text>
<text x="159.8" y="96.4" transform="rotate(-90 159.8 96.4)">220</text>
<text x="163.3" y="96.8" transform="rotate(-90 163.3 96.8)">R17</text>
<text x="166.4" y="98">GND</text>
<text x="178.3" y="96.7">220R 3W</text>
<text x="187.9" y="99.4">Q9</text>
<text x="244.3" y="100.9">C12</text>
<text x="250.5" y="100.4">1K</text>
<text x="250.6" y="96">RP15</text>
<text x="267.4" y="97.1">2n5551</text>
<text x="31.1" y="107">R3</text>
<text x="49.4" y="104">IC2D</text>
<text x="68.6" y="105.2">R6</text>
<text x="88" y="104.1">C5</text>
<text x="121.2" y="105">100k</text>
<text x="137.6" y="106.7">Q2</text>
<text x="161.4" y="107.2">2n5401</text>
<text x="161.4" y="105.3">T3</text>
<text x="175.6" y="105.3">BD139</text>
<text x="175.6" y="103.5">Q6</text>
<text x="186" y="107.7">R25</text>
<text x="187.5" y="102.1">IRFB33N15D</text>
<text x="204.5" y="104.6">150p</text>
<text x="204.6" y="102.8">C10</text>
<text x="241" y="106.7">GND</text>
<text x="243.4" y="103.2">470n 400V</text>
<text x="31.1" y="110.4">10K</text>
<text x="49.4" y="109.9">TL074P</text>
<text x="59.9" y="110.3">JP1</text>
<text x="68.6" y="108.6">2.2K</text>
<text x="86.8" y="110.1">820p</text>
<text x="137.6" y="108.5">BS170</text>
<text x="182" y="111.5">10R 0.5W</text>
<text x="204.4" y="113.2">10R</text>
<text x="204.4" y="111.1">R27</text>
<text x="212.1" y="108.9">GND</text>
<text x="251.9" y="110.4">5551</text>
<text x="251.9" y="108.5">T4</text>
<text x="43.4" y="118.2">10K</text>
<text x="43.5" y="114.8">R5</text>
<text x="86.4" y="118.2">10M</text>
<text x="86.9" y="116.1">R7</text>
<text x="112.5" y="120">2n5401</text>
<text x="112.5" y="118.1">T1</text>
<text x="134" y="119.7">-5V6</text>
<text x="156.4" y="118.2">1k</text>
<text x="156.4" y="116.1">R18</text>
<text x="166.4" y="118.6">Z5</text>
<text x="175.6" y="116.3">BD140</text>
<text x="175.6" y="114.5">Q7</text>
<text x="182.4" y="119.3">R22</text>
<text x="215.5" y="119.7">100n</text>
<text x="215.5" y="116">CS7</text>
<text x="232.8" y="115.9">RP11</text>
<text x="234.1" y="117.9">1K</text>
<text x="242.3" y="116.8">RP12</text>
<text x="251.8" y="118.3">100n</text>
<text x="252.2" y="115.1">CS9</text>
<text x="19.7" y="124.5" transform="rotate(-90 19.7 124.5)">+V</text>
<text x="94.2" y="126">3K</text>
<text x="94.2" y="123.9">RP3</text>
<text x="150.4" y="123">LL4148</text>
<text x="150.9" y="120.1">DS3</text>
<text x="165.9" y="120.7">12V</text>
<text x="182.4" y="121.4">1K</text>
<text x="242.6" y="120.2">100K</text>
<text x="278" y="124.3">X2-4</text>
<text x="27.4" y="129.8">R1</text>
<text x="32.5" y="130.5">TIP31C</text>
<text x="33.9" y="128.2">Q1</text>
<text x="99" y="131.3" transform="rotate(-90 99 131.3)">RP5</text>
<text x="103.4" y="131.4" transform="rotate(-90 103.4 131.4)">1K</text>
<text x="114.3" y="130.1">1K</text>
<text x="114.3" y="128">RP6</text>
<text x="135.4" y="128.9">RP8</text>
<text x="150" y="130.9">BS170</text>
<text x="150" y="129.1">Q3</text>
<text x="176.4" y="131.7">OSC</text>
<text x="185" y="131.4">R23</text>
<text x="185.1" y="128">10K</text>
<text x="240.5" y="128.7">R05</text>
<text x="241" y="126.2">CSR1</text>
<text x="244.3" y="128.7">5W</text>
<text x="266.9" y="129.6" transform="rotate(-90 266.9 129.6)">-V</text>
<text x="22" y="133.3">100R 1W</text>
<text x="27.4" y="137.2">R2</text>
<text x="47" y="135.8">10R</text>
<text x="47.2" y="134.2">RP1</text>
<text x="89.6" y="134.6">GND</text>
<text x="122.3" y="135.5" transform="rotate(-90 122.3 135.5)">3K</text>
<text x="125.8" y="136.8" transform="rotate(-90 125.8 136.8)">RP7</text>
<text x="135.3" y="133.3">2.2K</text>
<text x="176.4" y="133.2">Green</text>
<text x="21.6" y="140.6">15K 0.5W</text>
<text x="31.7" y="142">Z1</text>
<text x="43" y="142.5">C2</text>
<text x="110.2" y="141.2">-5V6</text>
<text x="30.6" y="144.5">12V</text>
<text x="42.8" y="144.3">47u</text>
<text x="53.5" y="147.5">100K</text>
<text x="54" y="145.8">RP2</text>
<text x="72.2" y="149.1">NE555</text>
<text x="90.8" y="147.4" transform="rotate(-90 90.8 147.4)">3K</text>
<text x="95.2" y="148.7" transform="rotate(-90 95.2 148.7)">RP4</text>
<text x="126" y="145.6" transform="rotate(-90 126 145.6)">OCP</text>
<text x="127.6" y="145.6" transform="rotate(-90 127.6 145.6)">RED</text>
<text x="33.8" y="153.8">GND</text>
<text x="121.1" y="151.5">GND</text>
<text x="145.8" y="150.6">GND</text>
<text x="54.3" y="160.8">C4</text>
<text x="74.8" y="158.7">IC1</text>
<text x="86.8" y="158.5">CS2</text>
<text x="86.8" y="160.8">100n</text>
<text x="98.4" y="160.5">100n</text>
<text x="98.6" y="158.2">CS3</text>
<text x="107.3" y="161.3">C6</text>
<text x="154.5" y="156.8">10K</text>
<text x="154.6" y="158.9">RP9</text>
<text x="54" y="162.7">47u</text>
<text x="64.1" y="164.8">100n</text>
<text x="64.3" y="166.7">CS1</text>
<text x="85.6" y="166.4">DS1</text>
<text x="107.9" y="163.1">47u</text>
<text x="84.9" y="168">LL4148</text>
<text x="77.7" y="178">GND</text>
</g>
<g font-size="1.7">
<text x="15" y="74.3">X1-1</text>
<text x="52.4" y="73.5">10</text>
<text x="53.3" y="77.2">9</text>
<text x="62" y="75.4">8</text>
<text x="15" y="88.5">X1-2</text>
<text x="84.8" y="86.8">3</text>
<text x="88.4" y="85.4" transform="rotate(-90 88.4 85.4)">4</text>
<text x="93.5" y="88.6">1</text>
<text x="120" y="88.6">5</text>
<text x="84.8" y="90.4">2</text>
<text x="88.4" y="94" transform="rotate(-90 88.4 94)">11</text>
<text x="120" y="92.3">6</text>
<text x="128.7" y="90.4">7</text>
<text x="41.9" y="107.8">13</text>
<text x="41.9" y="104.2">12</text>
<text x="51.5" y="106">14</text>
<text x="63.4" y="107.8">1</text>
<text x="63.4" y="106">2</text>
<text x="63.4" y="104.2">3</text>
<text x="69.7" y="150.3">5</text>
<text x="69.7" y="152.2">6</text>
<text x="69.7" y="154">7</text>
<text x="69.7" y="155.8">8</text>
<text x="78.4" y="155.8">1</text>
<text x="78.4" y="154">2</text>
<text x="78.4" y="152.2">3</text>
<text x="78.4" y="150.3">4</text>
</g>
<g font-size="1.4">
<text x="128" y="62.5" transform="rotate(-90 128 62.5)">+</text>
<text x="28.2" y="75.1">+</text>
<text x="128" y="73.5" transform="rotate(-90 128 73.5)">+</text>
<text x="225" y="74.4" transform="rotate(-90 225 74.4)">+</text>
<text x="42" y="142.1" transform="rotate(-90 42 142.1)">+</text>
<text x="58.6" y="161.3" transform="rotate(-90 58.6 161.3)">+</text>
<text x="104.3" y="161.3" transform="rotate(-90 104.3 161.3)">+</text>
</g>
</svg>
